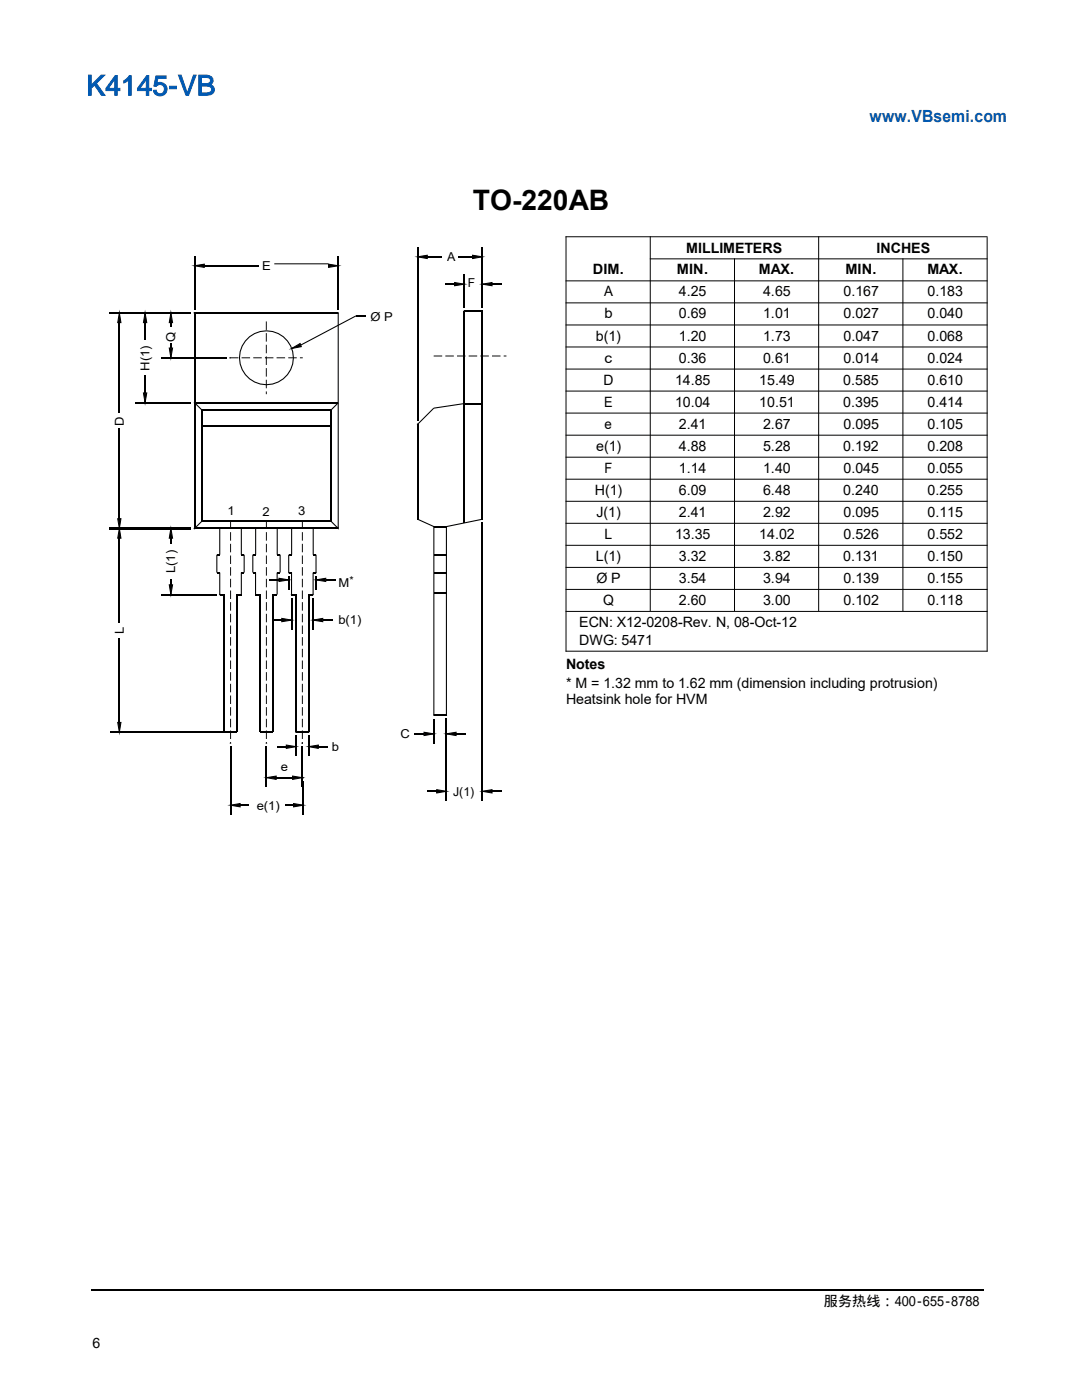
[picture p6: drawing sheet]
<svg xmlns="http://www.w3.org/2000/svg" width="216mm" height="279mm" viewBox="0 0 216 279" stroke-linecap="round" stroke-linejoin="round" font-family="sans-serif">
<path d="M18.2 257.5h178.2" fill="none" stroke="#000" stroke-width=".36"/>
<path d="M57.6 115v2.7" fill="none" stroke="#000" stroke-width=".21"/>
<g fill="#000">
<path d="M53.7 115.6h2v.3h-2z"/>
<path d="M55.7 115.5l.1-.1v.6l-.1-.1 1.9-.3v.2zM55.6 115.3l2.7 .4-2.7 .5z"/>
<path d="M57.5 114.3a.15 .15 0 0 1 .3 0 .15 .15 0 0 1-.3 0zM57.6 114.2v.2z"/>
</g>
<path d="M55.7 115.4l1.9 .3-1.9 .3z" fill="#000"/>
<path d="M53.1 103.9h.2v1.7h-.2zM53.1 106.2h.2v1.7h-.2zM53.1 108.5h.2v1.7h-.2zM53.1 110.9h.2v1.7h-.2zM53.1 113.2h.2v1.7h-.2zM53.1 115.5h.2v1.7h-.2zM53.1 117.8h.2v1.7h-.2zM53.1 120.2h.2v1.7h-.2zM53.1 122.5h.2v1.7h-.2zM53.1 124.8h.2v1.7h-.2zM53.1 127.2h.2v1.7h-.2zM53.1 129.5h.2v1.7h-.2zM53.1 131.8h.2v1.7h-.2zM53.1 134.1h.2v1.7h-.2zM53.1 136.5h.2v1.7h-.2zM53.1 138.8h.2v1.7h-.2zM53.1 141.1h.2v1.7h-.2zM53.1 143.5h.2v1.7h-.2zM53.1 145.8h.2v1.7h-.2zM53.1 148.1h.2v.2h-.2z" fill="#1c1c1c"/>
<path d="M63.1 115v2.7M51.9 146.1h2.5" fill="none" stroke="#000" stroke-width=".21"/>
<g fill="#000">
<path d="M65 115.6h1.9v.3h-1.9z"/>
<path d="M62.9 114.3a.15 .15 0 0 1 .3 0 .15 .15 0 0 1-.3 0zM63 114.2l.1 .2z"/>
<path d="M62.9 115.8a.15 .15 0 0 1 .3 0 .15 .15 0 0 1-.3 0zM63 115.7l.1 .1z"/>
<path d="M62.4 115.7l2.7-.4v.9zM63.1 115.6l1.9 .3-.1 .1v-.6l.1 .1-1.9 .3z"/>
</g>
<path d="M63.1 115.7l1.9-.3v.6z" fill="#000"/>
<path d="M60.2 103.9h.2v1.7h-.2zM60.2 106.2h.2v1.7h-.2zM60.2 108.5h.2v1.7h-.2zM60.2 110.9h.2v1.7h-.2zM60.2 113.2h.2v1.7h-.2zM60.2 115.5h.2v1.7h-.2zM60.2 117.8h.2v1.7h-.2zM60.2 120.2h.2v1.7h-.2zM60.2 122.5h.2v1.7h-.2zM60.2 124.8h.2v1.7h-.2zM60.2 127.2h.2v1.7h-.2zM60.2 129.5h.2v1.7h-.2zM60.2 131.8h.2v1.7h-.2zM60.2 134.1h.2v1.7h-.2zM60.2 136.5h.2v1.7h-.2zM60.2 138.8h.2v1.7h-.2zM60.2 141.1h.2v1.7h-.2zM60.2 143.5h.2v1.7h-.2zM60.2 145.8h.2v1.7h-.2zM60.2 148.1h.2v.2h-.2z" fill="#1c1c1c"/>
<path d="M51.9 118.7v27.4M54.4 118.7v27.4M59.1 118.7v27.4h2.5v-27.4" fill="none" stroke="#000" stroke-width=".21"/>
<g fill="#000">
<path d="M51 118.6h.9v.2h-.9zM54.4 118.6h.9v.2h-.9zM58.2 118.6h.9v.2h-.9zM61.6 118.6h.9v.2h-.9z"/>
<path d="M55.2 105.5h.2v5.2h-.2zM50.9 105.5h.2v5.2h-.2z"/>
<path d="M62.4 105.5h.2v5.2h-.2zM58.1 105.5h.2v5.2h-.2z"/>
</g>
<path d="M45.9 103.9h.2v1.7h-.2zM45.9 106.2h.2v1.7h-.2zM45.9 108.5h.2v1.7h-.2zM45.9 110.9h.2v1.7h-.2zM45.9 113.2h.2v1.7h-.2zM45.9 115.5h.2v1.7h-.2zM45.9 117.8h.2v1.7h-.2zM45.9 120.2h.2v1.7h-.2zM45.9 122.5h.2v1.7h-.2zM45.9 124.8h.2v1.7h-.2zM45.9 127.2h.2v1.7h-.2zM45.9 129.5h.2v1.7h-.2zM45.9 131.8h.2v1.7h-.2zM45.9 134.1h.2v1.7h-.2zM45.9 136.5h.2v1.7h-.2zM45.9 138.8h.2v1.7h-.2zM45.9 141.1h.2v1.7h-.2zM45.9 143.5h.2v1.7h-.2zM45.9 145.8h.2v1.7h-.2zM45.9 148.1h.2v.2h-.2z" fill="#1c1c1c"/>
<g fill="none" stroke="#000" stroke-width=".21">
<path d="M21.9 62.4h16.3M23.8 64.4v18M29 64.4v3.5M29 75v3.4M67.5 62.4h-28.7v43.1h28.7M23.8 85.6v17.9M27 80.4h11.2M38.8 80.4h28.7M40.3 85h25.8M40.3 81.8h25.8v22.2h-25.8zM21.9 105.5h16.3M23.8 107.4v16.8"/>
<path d="M32.2 118.7h11M44.7 118.7v27.4h2.6v-27.4M23.8 127.4v16.8M21.9 146.1h22.7"/>
</g>
<g fill="#000">
<path d="M67.4 62.4h.2v43.3l-1.6-1.6 .1-.2 1.5 1.5-.2 .1zM38.9 80.3l1.5 1.5-.2 .1-1.5-1.4zM66 81.8l1.4-1.5 .2 .2-1.5 1.4zM34 107.4h.2v1.1h-.2zM34 115.6h.2v1.1h-.2zM38.7 105.4l1.5-1.5 .2 .2-1.5 1.4zM43.3 110.6h.6v.2h-.6zM43.3 114.2h.6v.2h-.6zM43.9 118.6h.8v.2h-.8zM47.3 118.6h.9v.2h-.9zM48.2 114.2h.5v.2h-.5zM48.2 110.6h.5v.2h-.5z"/>
<path d="M50.4 114.2h.6v.2h-.6zM50.4 110.6h.6v.2h-.6zM55.3 114.2h.6v.2h-.6zM55.3 110.6h.6v.2h-.6zM57.6 114.2h.6v.2h-.6zM57.6 110.6h.6v.2h-.6zM62.5 114.2h.6v.2h-.6zM62.5 110.6h.6v.2h-.6z"/>
<path d="M23.7 62.5h.2l-.3 1.9-.1-.1h.6l-.1 .1zM23.8 61.8l.5 2.7h-.9z"/>
<path d="M28.8 62.5h.2l-.3 1.9-.1-.1h.7l-.1 .1zM28.9 61.8l.5 2.7h-.9z"/>
<path d="M28.5 78.3h.9l-.5 2.7zM28.7 78.4l.3 1.9h-.2l.4-1.9 .1 .1h-.7z"/>
<path d="M38.7 62.5a.15 .15 0 0 1 .3 0 .15 .15 0 0 1-.3 0zM38.8 62.4v.1z"/>
<path d="M38.7 62.5a.15 .15 0 0 1 .3 0 .15 .15 0 0 1-.3 0zM38.8 62.4v.1z"/>
<path d="M28.8 80.2h.3v.3h-.3zM28.9 80.3l.1 .1z"/>
<path d="M38.7 80.2h.3v.3h-.3zM38.8 80.3l.1 .1z"/>
<path d="M23.7 105.5a.15 .15 0 0 1 .3 0 .15 .15 0 0 1-.3 0zM23.8 105.4v.1z"/>
<path d="M23.7 105.5h.2l-.3 1.9-.1-.1h.6l-.1 .1zM23.8 104.8l.5 2.7h-.9z"/>
<path d="M23.4 103.4h.9l-.5 2.7zM23.6 103.5l.3 1.9h-.2l.3-1.9 .1 .1h-.6z"/>
<path d="M34 118.5h.2v.3h-.2zM34 118.6l.2 .1z"/>
<path d="M34 105.5h.2l-.3 1.9-.1-.1h.6l-.1 .1zM34.1 104.8l.5 2.7h-.9z"/>
<path d="M33.7 116.6h.9l-.5 2.7zM33.9 116.7l.3 1.9h-.2l.3-1.9 .1 .1h-.6z"/>
<path d="M38.7 105.5a.15 .15 0 0 1 .3 0 .15 .15 0 0 1-.3 0zM38.8 105.4v.1z"/>
<path d="M38.7 105.3h.3v.3h-.3zM38.8 105.4l.1 .1z"/>
<path d="M38.7 105.5a.15 .15 0 0 1 .3 0 .15 .15 0 0 1-.3 0zM38.8 105.4v.1z"/>
<path d="M43.2 110.7h.2v3.6h-.2zM48.6 110.7h.2v3.6h-.2zM43.7 114.3h.3v4.4h-.3z"/>
<path d="M43.7 118.6l.3-.1v.3h-.2zM43.7 118.6l.2 .1z"/>
<path d="M48 105.5h.3v5.2h-.3zM43.7 105.5h.3v5.2h-.3z"/>
<path d="M48 114.3h.3v4.3h-.3zM55.8 110.7h.2v3.6h-.2zM50.3 110.7h.3v3.6h-.3z"/>
<path d="M62.4 114.3h.2v4.4h-.2zM58.1 114.3h.2v4.4h-.2zM55.2 114.3h.2v4.4h-.2zM50.9 114.3h.2v4.4h-.2z"/>
<path d="M63 110.7h.2v3.6h-.2zM57.5 110.7h.2v3.6h-.2z"/>
<path d="M23.7 146.1a.15 .15 0 0 1 .3 0 .15 .15 0 0 1-.3 0zM23.8 146.1v.1z"/>
<path d="M23.4 144.1h.9l-.5 2.7zM23.6 144.2l.3 1.9h-.2l.3-1.9 .1 .1h-.6z"/>
<path d="M45.1 146.1a.15 .15 0 0 1 .3 0 .15 .15 0 0 1-.3 0zM45.2 146.1l.1 .1z"/>
</g>
<path d="M23.8 62.4l.3 2h-.6zM29 62.4l.3 2h-.7zM28.6 78.4h.7l-.3 1.9zM23.8 105.5l.3 1.9h-.6zM23.5 103.5h.6l-.3 2zM34.1 105.5l.3 1.9h-.6zM33.8 116.7h.6l-.3 2zM23.5 144.2h.6l-.3 1.9z" fill="#000"/>
<path d="M53 64.2h.3v1.6h-.3zM53 66.5h.3v1.7h-.3zM53 68.8h.3v1.7h-.3zM53 71.1h.3v1.7h-.3zM53 73.5h.3v1.7h-.3zM53 75.8h.3v1.7h-.3zM53 78.1h.3v.6h-.3zM45.9 71.3h1.7v.2h-1.7zM48.2 71.3h1.7v.2h-1.7zM50.5 71.3h1.7v.2h-1.7zM52.9 71.3h1.7v.2h-1.7zM55.2 71.3h1.7v.2h-1.7zM57.5 71.3h1.7v.2h-1.7zM59.8 71.3h.6v.2h-.6z" fill="#1c1c1c"/>
<g fill="none" stroke="#000" stroke-width=".21">
<path d="M38.8 51.1v10.7M40.8 53.1h10.8M67.5 51.1v10.7M32.2 71.4h13M32.2 62.4h6M58.2 119.3v6.4M62.5 119.3v6.4M46 149v13.6M53.2 149v8.1M55.1 155.2h3.3M59.1 146.8v4.2M60.3 149v8.1"/>
<path d="M60.5 155.9v6.7M61.6 146.8v4.2"/>
</g>
<g fill="#000">
<path d="M34 68.5h.2v1h-.2zM34 64.4h.2v.9h-.2zM60 68.8l11-5.9 .1 .2-11 5.9zM71 62.9h2v.2h-2zM54.3 123.6h2v.3h-2zM64.4 123.6h2v.3h-2zM55.2 148.9h1.9v.2h-1.9zM63.5 148.9h2v.2h-2zM47.9 160.6h1.8v.2h-1.8zM56.8 160.6h1.8v.2h-1.8z"/>
<path d="M38.2 53l2.7-.4v.9zM38.8 52.9l2 .4-.1 .1v-.7l.1 .1-2 .3z"/>
<path d="M65.5 52.8l.2-.1v.7l-.2-.1 2-.4v.2zM65.5 52.6l2.7 .4-2.7 .5z"/>
<path d="M67.4 53a.15 .15 0 0 1 .3 0 .15 .15 0 0 1-.3 0zM67.5 53v.1z"/>
<path d="M34 62.3h.2v.3h-.2zM34 62.4l.2 .1z"/>
<path d="M34 62.5h.2l-.3 1.9-.1-.1h.6l-.1 .1zM34.1 61.8l.5 2.7h-.9z"/>
<path d="M33.7 69.4h.9l-.5 2.6zM33.9 69.4l.3 2h-.2l.3-2 .1 .2h-.6z"/>
<path d="M38.7 62.5a.15 .15 0 0 1 .3 0 .15 .15 0 0 1-.3 0zM38.8 62.4v.1z"/>
<path d="M38.7 62.5a.15 .15 0 0 1 .3 0 .15 .15 0 0 1-.3 0zM38.8 62.4v.1z"/>
<path d="M45.7 71.4a.15 .15 0 0 1 .3 0 .15 .15 0 0 1-.3 0zM45.9 71.3v.2z"/>
<path d="M47.9 71.4a5.3 5.3 0 0 0 10.5 0 5.3 5.3 0 0 0-10.5 0zM47.7 71.4a5.5 5.5 0 0 1 11 0 5.5 5.5 0 0 1-11 0z"/>
<path d="M58.2 69.4l1.9-.3-.1 .1-.2-.6 .1 .1-1.7 .9zM57.6 69.8l2.3-1.4 .4 .9z"/>
<path d="M67.4 62.5a.15 .15 0 0 1 .3 0 .15 .15 0 0 1-.3 0zM67.5 62.4v.1z"/>
<path d="M58 118.7a.15 .15 0 0 1 .3 0 .15 .15 0 0 1-.3 0zM58.1 118.6l.1 .1z"/>
<path d="M62.3 118.7a.15 .15 0 0 1 .3 0 .15 .15 0 0 1-.3 0zM62.4 118.6l.1 .1z"/>
<path d="M56.2 123.5l.1-.1v.7l-.1-.1 2-.3v.2zM56.1 123.3l2.7 .5-2.7 .4z"/>
<path d="M62.3 123.7a.15 .15 0 0 1 .3 0 .15 .15 0 0 1-.3 0zM62.4 123.7l.1 .1z"/>
<path d="M61.8 123.8l2.7-.5v.9zM62.5 123.7l1.9 .3-.1 .1v-.7l.1 .1-1.9 .4z"/>
<path d="M45.8 148.3a.15 .15 0 0 1 .3 0 .15 .15 0 0 1-.3 0zM45.9 148.3l.1 .1z"/>
<path d="M53 148.3a.15 .15 0 0 1 .3 0 .15 .15 0 0 1-.3 0zM53.1 148.3l.1 .1z"/>
<path d="M52.5 155.2l2.7-.4v.9zM53.2 155.1l1.9 .3-.1 .1v-.6l.1 .1-1.9 .3z"/>
<path d="M57.1 148.8l.1-.1v.6l-.1-.1 2-.3v.2zM57 148.6l2.7 .4-2.7 .5z"/>
<path d="M58.4 155l.1-.1v.6l-.1-.1 1.9-.3v.2zM58.3 154.8l2.7 .4-2.7 .5z"/>
<path d="M58.9 146h.3v.3h-.3zM59 146.1l.1 .1z"/>
<path d="M60.2 148.2h.2v.3h-.2zM60.2 148.3l.2 .1z"/>
<path d="M60.2 155.1h.2v.2h-.2zM60.2 155.2h.2z"/>
<path d="M60.4 155.2a.15 .15 0 0 1 .3 0 .15 .15 0 0 1-.3 0zM60.5 155.1v.2z"/>
<path d="M61.4 146.1a.15 .15 0 0 1 .3 0 .15 .15 0 0 1-.3 0zM61.5 146.1l.1 .1z"/>
<path d="M61.4 148.9h.3v.2h-.2zM61.5 148.9l.1 .2z"/>
<path d="M60.9 149l2.7-.4v.9zM61.6 148.9l1.9 .3-.1 .1v-.6l.1 .1-1.9 .3z"/>
<path d="M45.4 160.7l2.6-.5v1zM46 160.6l1.9 .3-.1 .1v-.6l.1 .1-1.9 .3z"/>
<path d="M58.6 160.5l.1-.1v.6l-.1-.1 1.9-.3v.2zM58.5 160.2l2.7 .5-2.7 .5z"/>
<path d="M60.4 160.7a.15 .15 0 0 1 .3 0 .15 .15 0 0 1-.3 0zM60.5 160.7v.1z"/>
</g>
<g fill="#000">
<path d="M38.8 53l2-.3v.6zM65.6 52.7l1.9 .3-1.9 .3zM34.1 62.4l.3 2h-.6zM33.8 69.5h.6l-.3 1.9zM58.2 69.6l1.7-1 .2 .6zM56.2 123.4l2 .3-2 .4zM62.5 123.7l1.9-.3v.7zM53.2 155.2l1.9-.3v.6zM57.1 148.7l2 .3-2 .4zM58.4 154.9l1.9 .3-1.9 .3zM61.6 149l1.9-.3v.7zM46 160.7l1.9-.3v.6z"/>
<path d="M58.6 160.4l1.9 .3-1.9 .3z"/>
</g>
<path d="M54.7 52.7h10.8" fill="none" stroke="#000" stroke-width=".2"/>
<path d="M86.5 70.9h1.7v.3h-1.7zM88.9 70.9h1.7v.3h-1.7zM91.2 70.9h1.7v.3h-1.7zM93.5 70.9h1.7v.3h-1.7zM95.8 70.9h1.7v.3h-1.7zM98.2 70.9h1.7v.3h-1.7zM100.5 70.9h.6v.3h-.6z" fill="#1c1c1c"/>
<g fill="none" stroke="#000" stroke-width=".21">
<path d="M83.3 49.3v34.7M85.3 51.3h2.9M91.4 51.3h2.9M92.7 54.8v6.6M96.2 49.3v12.1M83.3 84.7v18.9M92.7 80.5h3.5M86.6 118.3h2.5M86.6 105.1h2.5M86.6 110.7h2.5M86.6 114.3h2.5M96.2 104.3v55.6"/>
<path d="M96.3 103.6v-41.5h-3.6v42.3M86.6 142.8h2.5M86.6 143.4v5M89.1 143.4v16.5"/>
</g>
<g fill="#000">
<path d="M88.8 56.6h1.9v.2h-1.9zM98.2 56.6h1.9v.2h-1.9zM86.5 81.4l.1 .1-3.2 3.2-.1-.1zM86.5 81.4l6.1-1 .1 .2-6.1 1zM82.7 146.3h1.9v.3h-1.9zM85.2 157.8h1.9v.2h-1.9zM91 146.3h1.9v.3h-1.9zM98.2 157.8h1.9v.2h-1.9z"/>
<path d="M82.7 51.3l2.7-.5v.9zM83.3 51.2l2 .3-.2 .1v-.7l.2 .1-2 .4z"/>
<path d="M90.7 56.5l.1-.1v.6l-.1-.1 1.9-.3v.2zM90.6 56.3l2.7 .4-2.7 .5z"/>
<path d="M94.3 51l.1-.1v.7l-.1-.1 1.9-.3v.2zM94.2 50.8l2.7 .5-2.7 .4z"/>
<path d="M96.1 56.6h.3l-.1 .3h-.2zM96.2 56.7h.1z"/>
<path d="M96.1 56.7a.15 .15 0 0 1 .3 0 .15 .15 0 0 1-.3 0zM96.2 56.7l.1 .1z"/>
<path d="M96.1 51.1h.3v.3h-.3zM96.2 51.2l.1 .1z"/>
<path d="M95.6 56.7l2.7-.4v.9zM96.3 56.6l1.9 .3-.1 .1v-.6l.1 .1-1.9 .3z"/>
<path d="M92.5 61.9h.3v.3h-.3zM92.6 62l.1 .1z"/>
<path d="M96.1 61.9h.3v.3h-.3zM96.1 62l.2 .1z"/>
<path d="M83.2 84.7a.15 .15 0 0 1 .3 0 .15 .15 0 0 1-.3 0zM83.3 84.6v.1z"/>
<path d="M83.4 103.5l3.2 1.5-.1 .2-3.2-1.5zM86.5 105.1h.2v37.6h-.2z"/>
<path d="M89.1 105l7.1-1.5 .1 .2-7.2 1.5zM89 105.1h.2v37.6h-.2z"/>
<path d="M96.1 103.7a.15 .15 0 0 1 .3 0 .15 .15 0 0 1-.3 0zM96.2 103.6l.1 .1z"/>
<path d="M84.6 146.2l.1-.1v.7l-.1-.1 1.9-.3v.2zM84.5 146l2.7 .5-2.7 .4z"/>
<path d="M86.4 142.7a.15 .15 0 0 1 .3 0 .15 .15 0 0 1-.3 0zM86.5 142.7l.1 .1z"/>
<path d="M87.1 157.7l.1-.1v.7l-.1-.1 2-.4v.2zM87 157.5l2.7 .4-2.7 .5z"/>
<path d="M88.9 142.8a.15 .15 0 0 1 .3 0 .15 .15 0 0 1-.3 0zM89 142.7l.1 .1z"/>
<path d="M88.9 157.8h.3v.2h-.3zM89 157.8l.1 .2z"/>
<path d="M88.9 142.7a.15 .15 0 0 1 .3 0 .15 .15 0 0 1-.3 0zM89 142.7l.1 .1z"/>
<path d="M88.9 146.3h.3v.3h-.3zM89 146.4l.1 .1z"/>
<path d="M88.4 146.5l2.7-.5v.9zM89.1 146.4l1.9 .3-.1 .1v-.7l.1 .1-1.9 .4z"/>
<path d="M95.6 157.9l2.7-.4v.9zM96.3 157.8l1.9 .4-.1 .1v-.7l.1 .1-1.9 .3z"/>
</g>
<path d="M83.3 51.3l2-.4v.7zM90.7 56.4l2 .3-2 .3zM94.3 50.9l1.9 .4-1.9 .3zM96.2 56.7l2-.3v.6zM84.6 146.1l2 .4-2 .3zM87.1 157.6l2 .3-2 .3zM89.1 146.5l1.9-.4v.7zM96.2 157.9l2-.3v.6z" fill="#000"/>
<g fill="none" stroke="#000" stroke-width=".2">
<path d="M112.9 47.3h84.2M112.9 56.1h84.2M112.9 47.2v82.8M129.7 51.7h67.4M129.8 47.2v74.7M146.6 51.6v70.3M163.4 47.2v74.7M180.2 51.6v70.3M197 47.3v82.7M112.9 60.4h84.2M112.9 64.9h84.2M112.9 69.2h84.2"/>
<path d="M112.9 73.7h84.2M112.9 78h84.2M112.9 82.4h84.2M112.9 86.9h84.2M112.9 91.2h84.2M112.9 95.6h84.2M112.9 100h84.2M112.9 104.4h84.2M112.9 108.8h84.2M112.9 113.2h84.2M112.9 117.6h84.2M112.9 122h84.2"/>
<path d="M112.9 130h84.2"/>
</g>
<text font-size="5.6" fill="#0059b2" x="17.2" y="19">K4145-VB</text>
<text font-size="5.6" x="94.4" y="41.8">TO-220AB</text>
<text font-size="3.4" fill="#0059b2" x="173.5" y="24.3">www.VBsemi.com</text>
<g font-size="2.8">
<text x="136.9" y="50.4">MILLIMETERS</text>
<text x="174.9" y="50.4">INCHES</text>
<text x="118.3" y="54.8">DIM.</text>
<text x="120.5" y="59.2">A</text>
<text x="135.1" y="54.8">MIN.</text>
<text x="135.5" y="59.2">4.25</text>
<text x="151.4" y="54.8">MAX.</text>
<text x="152.3" y="59.2">4.65</text>
<text x="168.3" y="59.2">0.167</text>
<text x="168.7" y="54.8">MIN.</text>
<text x="185" y="54.8">MAX.</text>
<text x="185.1" y="59.2">0.183</text>
<text x="120.6" y="63.6">b</text>
<text x="135.5" y="63.6">0.69</text>
<text x="152.3" y="63.6">1.01</text>
<text x="168.3" y="63.6">0.027</text>
<text x="185.1" y="63.6">0.040</text>
<text x="118.9" y="68">b(1)</text>
<text x="135.5" y="68">1.20</text>
<text x="152.3" y="68">1.73</text>
<text x="168.3" y="68">0.047</text>
<text x="185.1" y="68">0.068</text>
<text x="120.4" y="76.8">D</text>
<text x="120.6" y="72.4">c</text>
<text x="134.7" y="76.8">14.85</text>
<text x="135.5" y="72.4">0.36</text>
<text x="151.5" y="76.8">15.49</text>
<text x="152.3" y="72.4">0.61</text>
<text x="168.3" y="76.8">0.585</text>
<text x="168.3" y="72.4">0.014</text>
<text x="185.1" y="72.4">0.024</text>
<text x="185.1" y="76.8">0.610</text>
<text x="120.6" y="81.2">E</text>
<text x="134.7" y="81.2">10.04</text>
<text x="151.5" y="81.2">10.51</text>
<text x="168.3" y="81.2">0.395</text>
<text x="185.1" y="81.2">0.414</text>
<text x="119" y="90">e(1)</text>
<text x="120.6" y="85.5">e</text>
<text x="135.5" y="90">4.88</text>
<text x="135.5" y="85.5">2.41</text>
<text x="152.3" y="90">5.28</text>
<text x="152.3" y="85.5">2.67</text>
<text x="168.3" y="90">0.192</text>
<text x="168.3" y="85.5">0.095</text>
<text x="185.1" y="90">0.208</text>
<text x="185.1" y="85.5">0.105</text>
<text x="120.6" y="94.3">F</text>
<text x="135.5" y="94.3">1.14</text>
<text x="152.3" y="94.3">1.40</text>
<text x="168.3" y="94.3">0.045</text>
<text x="185.1" y="94.3">0.055</text>
<text x="118.7" y="98.7">H(1)</text>
<text x="135.5" y="98.7">6.09</text>
<text x="152.3" y="98.7">6.48</text>
<text x="168.3" y="98.7">0.240</text>
<text x="185.1" y="98.7">0.255</text>
<text x="119" y="103.1">J(1)</text>
<text x="120.6" y="107.5">L</text>
<text x="134.7" y="107.5">13.35</text>
<text x="135.5" y="103.1">2.41</text>
<text x="151.5" y="107.5">14.02</text>
<text x="152.3" y="103.1">2.92</text>
<text x="168.3" y="103.1">0.095</text>
<text x="168.3" y="107.5">0.526</text>
<text x="185.1" y="103.1">0.115</text>
<text x="185.1" y="107.5">0.552</text>
<text x="118.9" y="111.9">L(1)</text>
<text x="135.5" y="111.9">3.32</text>
<text x="152.3" y="111.9">3.82</text>
<text x="168.3" y="111.9">0.131</text>
<text x="185.1" y="111.9">0.150</text>
<text x="119" y="116.3">Ø P</text>
<text x="135.5" y="116.3">3.54</text>
<text x="152.3" y="116.3">3.94</text>
<text x="168.3" y="116.3">0.139</text>
<text x="185.1" y="116.3">0.155</text>
<text x="115.6" y="125.2">ECN: X12-0208-Rev. N, 08-Oct-12</text>
<text x="120.4" y="120.8">Q</text>
<text x="135.5" y="120.8">2.60</text>
<text x="152.3" y="120.8">3.00</text>
<text x="168.3" y="120.8">0.102</text>
<text x="185.1" y="120.8">0.118</text>
<text x="115.6" y="128.6">DWG: 5471</text>
<text x="112.9" y="133.5">Notes</text>
<text x="112.9" y="137.3">* M = 1.32 mm to 1.62 mm (dimension including protrusion)</text>
<text x="112.9" y="140.5">Heatsink hole for HVM</text>
<text x="164.4" y="260.6">服务热线：400-655-8788</text>
<text x="18.5" y="269">6</text>
</g>
<g font-size="2.5">
<text x="52.3" y="54">E</text>
<text x="89.2" y="52.2">A</text>
<text x="93.3" y="57.3">F</text>
<text x="73.9" y="64">Ø P</text>
<text x="35" y="68.2" transform="rotate(-90 35 68.2)">Q</text>
<text x="29.9" y="74" transform="rotate(-90 29.9 74)">H(1)</text>
<text x="24.7" y="84.9" transform="rotate(-90 24.7 84.9)">D</text>
<text x="45.4" y="102.8">1</text>
<text x="52.4" y="103">2</text>
<text x="59.5" y="102.8">3</text>
<text x="35" y="114.4" transform="rotate(-90 35 114.4)">L(1)</text>
<text x="67.6" y="117.1">M</text>
<text x="67.5" y="124.6">b(1)</text>
<text x="24.7" y="126.6" transform="rotate(-90 24.7 126.6)">L</text>
<text x="66.2" y="149.9">b</text>
<text x="79.9" y="147.4">C</text>
<text x="56" y="153.9">e</text>
<text x="51.2" y="161.6">e(1)</text>
<text x="90.4" y="158.8">J(1)</text>
</g>
<text font-size="2.1" x="69.7" y="116.5">*</text>
</svg>
